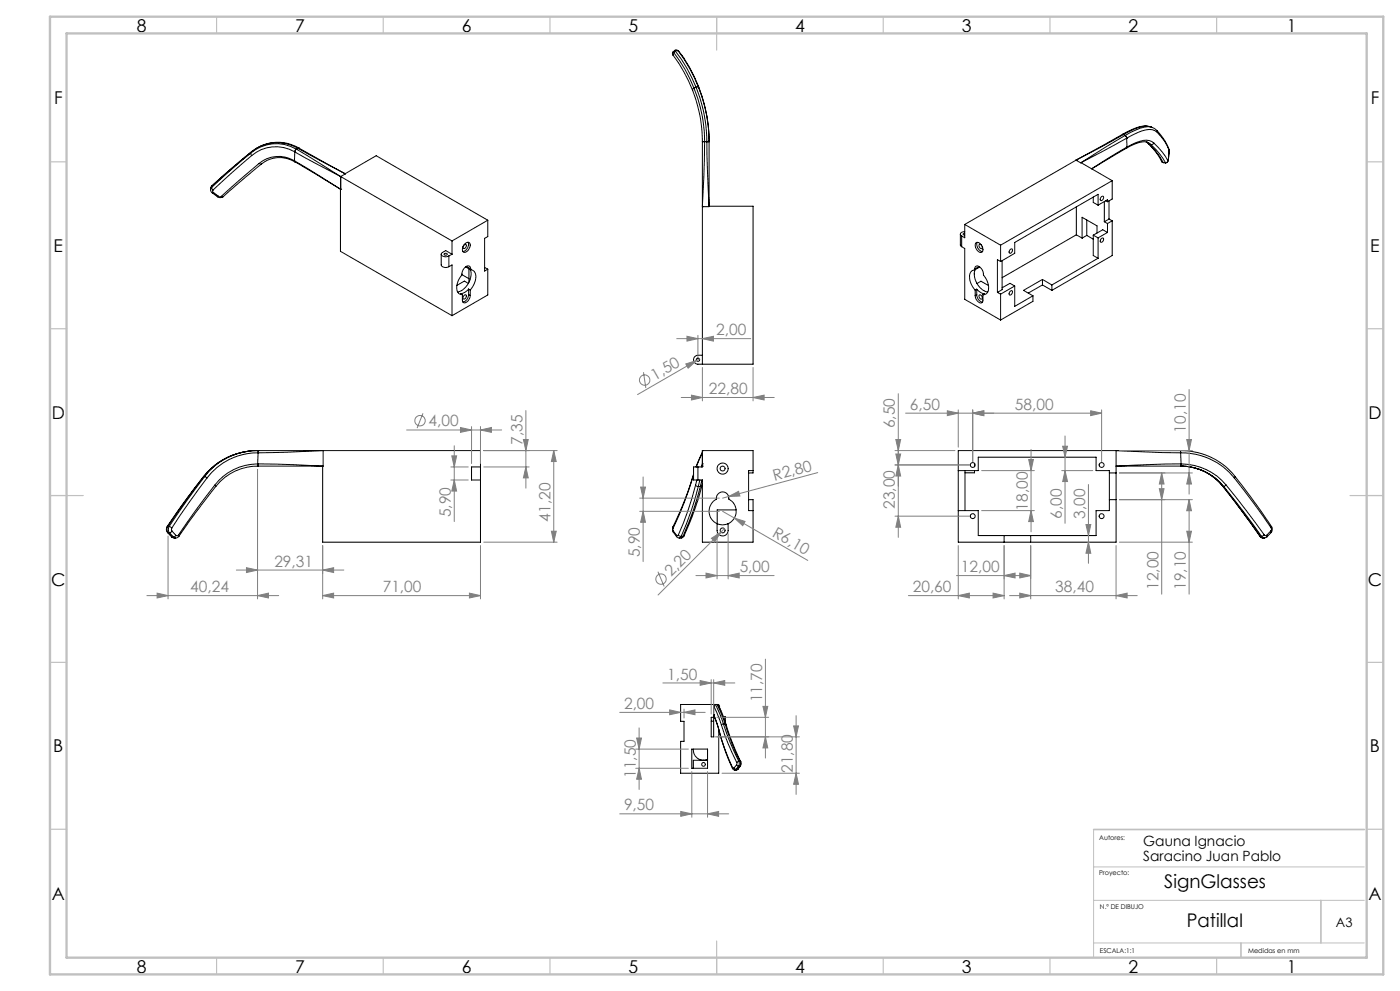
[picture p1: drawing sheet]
<svg xmlns="http://www.w3.org/2000/svg" width="420mm" height="297mm" viewBox="0 0 420 297" stroke-linecap="round" stroke-linejoin="round" font-family="sans-serif">
<g fill="none" stroke="#000" stroke-width=".3">
<path d="M201.9 16.5a43.8 43.8 0 0 1 5.9 10.6M202 15.5l-.3 .5 .2 .5M202 15.5l.1 .3M202.1 15.8a43 43 0 0 1 6.1 10.6M202.1 15.8l-.2 .7M202.5 15.1l.5-.1 .5 .3M202.6 15.3l-.1-.2-.5 .4M202.6 15.3a43.7 43.7 0 0 1 6.2 10.8M202.6 15.3l-.5 .5M203.5 15.3l-.1-.1 .2 .1M203.5 15.3a45.9 45.9 0 0 1 6.1 11M203.5 15.3l-.4-.2-.5 .2"/>
<path d="M203.5 15.3h.1M203.6 15.3a44.7 44.7 0 0 1 9.1 27.2M207.8 27.1a41.5 41.5 0 0 1 2.9 15.3M208.2 26.4a43.1 43.1 0 0 1 3.2 16M208.2 26.4l-.4 .3v.4M208.8 26.1a43.3 43.3 0 0 1 3.3 16.3M208.8 26.1h.5l.3 .2M208.8 26.1l-.6 .3M209.6 26.3a43.2 43.2 0 0 1 3.1 16.1M344.7 37.9a9.2 9.2 0 0 0-6.6 1.6l-1.4 .8M344.7 37.9a11.6 11.6 0 0 0-7.6 2.4M344.7 37.9l.7 .2"/>
<path d="M345.4 38.1l1.7 1M345.4 38.1a6 6 0 0 0-4.7 .9l-3.2 1.6M345.4 38.1l.2 .1M347.1 39.1l2.4 3.2 1.2 2.4M347.1 39.1l.1 .6M347.2 39.7a3.4 3.4 0 0 0-3.5-.8l-2.6 .9-3.1 1.6M347.2 39.7a14.3 14.3 0 0 1 3.5 5.2M63.5 56.2l.4 .7M63.5 56.2l-.3 .5M63.5 55.8l-.2 .5M63.5 55.8v.4M63.6 55.7a1.47 1.47 0 0 0 .1 2.2"/>
<path d="M63.6 55.7l-.1 .1M63.9 56.9l-.1 .4 .2 .4M64 57.7l1.5 1.1M64 57.7l-.3 .2 1.6 1.1 .2-.2M65.2 58.9l.8 .3 1-.3M65.5 58.8l.5 .2 .4-.2M66.4 58.8l.6 .1M75.3 45.8l.2 .8M75.3 45.8l-11.8 10.4M75.5 46.6l-11.6 10.3M75.5 45.4l-12 10.4M75.5 45.4l-.2 .4"/>
<path d="M75.6 45.4l-12 10.3M75.6 45.4h-.1M77.8 49l-11.4 9.8M77.8 49l.6 .1M78.5 49.1l-11.5 9.8M88.3 48.2a9.3 9.3 0 0 0-10.5 .8M88.3 48.2l.1 .3M88.3 48.2h.1M88.3 48.2l.1 .1M88.3 48.2l.3 .3M88.4 48.5a8.8 8.8 0 0 0-9.9 .6M88.4 45.5l13.7 7.4"/>
<path d="M88.4 48.3l13.7 8.4M88.4 45.5a11.3 11.3 0 0 0-12.9 1.1M88.4 48.3l.2 .2M88.4 48.5h.1M88.4 45.5h.1M88.4 45.5l-.1 2.7M88.6 48.5l13.5 8.2M88.9 44.7a11.8 11.8 0 0 0-13.6 1.1M88.9 44.7l-.5 .8M88.9 44.7h.1M88.9 44.7l13.2 8.2M89.4 44.4a12.1 12.1 0 0 0-13.9 1"/>
<path d="M89.4 44.4h.1M89.4 44.4l14.1 7.7M89.4 44.4l-.5 .3M89.7 44.4l13.8 7.7M89.7 44.4a12.5 12.5 0 0 0-14.1 1M89.7 44.4h-.3M102.1 56.7v18.6l33.5 19.3M102.1 52.9h.1M102.1 56.7h.1M102.2 52.9h.1M102.2 56.7h.1M102.2 52.9l33.4 19.3"/>
<path d="M102.2 52.9v3.8M103.5 52.1l9.4-5.4 33.4 19.3M103.5 52.1l-1.3 .8M210.7 42.5h.7M210.7 42.5v19.3M210.7 42.4v.1M211.4 42.5l-.7 19.3M211.4 42.4v.1M211.4 42.5h.7M212.1 42.4h.6M212.1 42.5l.6 19.3M212.1 42.4v.1"/>
<path d="M212.7 42.5v19.3M322.8 48h.1M322.8 48l-33.4 19.3M322.8 48l1.5 .8M322.9 47.9l-.1 .1M324.3 48.8l9.4 5.3M328 59.1v1.6l1.4 .8M330.3 59.1l.4-.3a.71 .71 0 0 1 .4 .8 .71 .71 0 0 1-.8 .5l-.2-.3zM333.7 54.1l-33.5 19.4M333.7 54.1v5.6l-1.5 .8M336.7 40.3l-13.8 7.6M336.7 40.3h.3"/>
<path d="M337 40.3l-14.1 7.6M337 40.3l.5 .3M337 40.3h.1M337.5 40.6l.5 .8M337.5 40.6l-13.2 8.2M337.5 40.6h.1M337.9 44.4l-10.4 6.2M338 44.4h-.1M338 44.4h.1M338 41.4l-13.7 7.4M338 41.4h.1M338 44.1l-10.5 6.5"/>
<path d="M338 44.1l-.1 .3M338 41.4l.1 2.7M338.1 44.1h-.1M338.1 44.1l-.1 .3M338.1 44.1h.1M343.9 42.6l.6 .4M343.9 42.5l.8 .6M344.2 42.6h-.1a9.1 9.1 0 0 0-6.1 1.7l.1-.2M344.3 42.6l1 .7M344.5 43l2.7 3.1 1.2 2.2M344.5 43l.2 .1M344.7 43.1l1.8 1.9 2.5 3.7"/>
<path d="M344.7 43.1l.6 .2M345.3 43.3a22.1 22.1 0 0 1 4.3 5.5M346.1 42.9a19.4 19.4 0 0 1 4.3 5.3M346.1 42.9a3.9 3.9 0 0 0-4.2-.5l-3.8 1.7M346.1 42.9l-.2 .3-.6 .1M348.4 48.3l.6 .5M348.5 48.3l.5 .4M349 48.7l.6 .1M349 48.7v.1M349 48.8h.7M349.6 48.8h.1M350.4 48.2l-.3 .4-.5 .2"/>
<path d="M350.5 47.7a.85 .85 0 0 1-.8 1.1M350.5 47.7l-.1 .5M350.5 47.7h.1M350.7 44.7v1.1M350.7 44.7v.2M350.7 44.9v.8M350.7 45.7l-.2 2M350.7 45.8l-.2 1.9M350.7 45.7v.1M132.4 76.2v3.2a1.52 1.52 0 0 0 2.3 .5M133.4 76a.41 .41 0 0 1 .5-.2 .41 .41 0 0 1 .2 .6 .41 .41 0 0 1-.6 .1 .41 .41 0 0 1-.1-.5zM134.7 79.9l.9-.5v15.2"/>
<path d="M134.7 76.7v3.2M135.6 76.2l-1.9-1.1-1.2 .7a.83 .83 0 0 0 .1 1 .83 .83 0 0 0 1 .2l1.1-.3M135.6 72.2v4M135.6 76.2l-.9 .5M139.1 73.5l.4-.3a.6 .6 0 0 1 .5 .6 .6 .6 0 0 1-.5 .6h-.5v-.6M139.5 73.1a.92 .92 0 0 1 1.3-.4 .92 .92 0 0 1 .1 1.5 1.67 1.67 0 0 1-1.9 1.3 1.92 1.92 0 0 1 .5-2.4zM139.8 79.9l1.4 1M139.9 79.8l1.3 .8M140.4 72.6a2.19 2.19 0 0 1-1.5 2.8M146.3 66l-10.7 6.2M146.3 66v4.9l-.9 .5v9.8l.9-.5M210.7 61.9h.1"/>
<path d="M210.7 61.8v47.3M212.7 61.8h13.2v47.3h-16.5a1.34 1.34 0 0 1-1.3-1.3 1.34 1.34 0 0 1 1.3-1.3h1.3M212.7 61.8l-2 .1M288.1 70.2v3.4l.4 .3M288.5 73.9l.9 .6v15.2l10.8 6.2M288.5 70.7v3.2M289.4 69.4a.8 .8 0 0 0-1 .3 .8 .8 0 0 0 .1 1M289.4 69.9l-.5 .3 .5 .3M289.4 67.3l10.8 6.2M289.4 67.3v4l-.9-.6M292.7 72.9a1.24 1.24 0 0 1 1.9 .9 1.1 1.1 0 0 1 .4 1.1 1.1 1.1 0 0 1-.9 .8 2.29 2.29 0 0 1-1.4-2.8zM293.2 72.6a2.14 2.14 0 0 0 1.5 2.8"/>
<path d="M293.7 79.9l-1.3 .7M293.8 79.9l-1.4 1M294.5 73.6l-.5-.4a.69 .69 0 0 0-.3 .8 .69 .69 0 0 0 .7 .5l.3-.1-.1-.6M300.2 73.5v4.9M300.2 78.4l-1-.6v9.8M300.6 78.1v8.7l-1.4 .8M303 74.9l.4-.3a.66 .66 0 0 1 .2 .9 .66 .66 0 0 1-.8 .2zM322.9 62v8.4M322.9 70.4l-22.3 12.8M322.9 70.4l1.7 1M326 70.6l-1.4 .8M326 70.6l2 1.1"/>
<path d="M326 65.9v4.7M328 70.5v6.1l1.4 .8M328 70.5l1.4 .8M329.1 69.8v-2.1l-4.5-2.6v6.3M329.4 61.5v-3.3l-25 14.5v3.2l-4.2 2.5M329.4 71.3v6.1M329.4 77.4l-13.8 8M330.3 71.6l.4-.3a.69 .69 0 0 1 .4 .8 .69 .69 0 0 1-.8 .5l-.2-.3zM331.3 60.4v6.1M331.3 66.5l.9 .5M331.7 60.2l.5 .3M332.2 60.5v-.6l-2.8 1.6"/>
<path d="M332.2 67v2.7M332.2 69.7l-2.8 1.6M332.2 69.7l-1.4-.8-2.8 1.6M332.7 65.6l-1.4 .9M332.7 60.2v5.4M332.7 65.6l1 .6M333.7 66.2v10.4l-18.1 10.4M333.7 66.2l-1.5 .8M138.6 82.3l2.1 1.2M138.7 88.3v1.7a.82 .82 0 0 0 .7 .8 .82 .82 0 0 0 .9-.5l.6-1 .2-.7M139.1 88.7l.4-.3a.6 .6 0 0 1 .5 .6 .6 .6 0 0 1-.5 .6h-.4l-.2-.2zM140.5 84.9l-1.2-.7-2.2 1.3"/>
<path d="M140.6 86.6a3.6 3.6 0 0 1-2.4 1.4l.5 .3M140.6 88.3a2.32 2.32 0 0 1-1.7 2.2M140.6 86.6l.5 .3M140.6 86.6v1.7M140.6 88.3l.5 .3M140.7 80.6v4M141 80.7a5.4 5.4 0 0 1-3.7 6.8M141.1 86.9v1.7M141.2 80.9a2 2 0 0 1 1.5 2.7l-.6 1.7-1 1.6M141.2 80.6a.93 .93 0 0 0-.7-1 .93 .93 0 0 0-1.1 .6l-.8 1.5a1.71 1.71 0 0 1-.8 1.7 3.5 3.5 0 0 0 .1 4.8l.8 .1M141.2 80.6v.3M145.4 80.1l.9 .6"/>
<path d="M146.3 80.7v7.7l-10.7 6.2M292.4 80.6a.91 .91 0 0 1 .7-.9 .91 .91 0 0 1 1.1 .6l.8 1.5a1.77 1.77 0 0 0 .8 1.7 3.5 3.5 0 0 1-.1 4.7l-.8 .1M292.4 80.9a1.99 1.99 0 0 0-1.5 2.7l.6 1.8 1.1 1.6M292.4 80.6v.3M292.6 87v1.6M292.6 80.8a5.4 5.4 0 0 0 3.7 6.7M293 86.7a3.6 3.6 0 0 0 2.4 1.3l-.5 .3M293 88.3a2.24 2.24 0 0 0 1.7 2.2M293 86.7l-.4 .3M293 86.7v1.6M293 88.3l-.4 .3M293.1 85l1.2-.7 2.2 1.3"/>
<path d="M293.8 88.4a.73 .73 0 0 1 .8 .4 .73 .73 0 0 1-.2 .9l-.6-.6zM294.9 88.3v1.7a.82 .82 0 0 1-.6 .8 .82 .82 0 0 1-1-.5l-.6-1-.1-.7M299.2 87.6l1 .6M300.2 88.2v7.7M303 87.3l.4-.2a.66 .66 0 0 1 .2 .9 .66 .66 0 0 1-.8 .3zM304.4 85.7v6.1l5.5-3.2M304.4 85.7l-4.2 2.5M304.4 85.7l-1.4-.8-2.4 1.4M309.9 88.6v1.7l-9.7 5.6M312.7 83.7l-5.6 3.3 2.8 1.6M312.7 83.7l2.9 1.7M312.7 83.7v1.7"/>
<path d="M312.7 85.4l-4.2 2.4M312.7 85.4l2.9 1.6M315.6 85.4v1.6M74.9 135.2a20.1 20.1 0 0 0-13.8 7.6M77.3 139.7a15.9 15.9 0 0 0-12.6 6.1M77.3 139a16.3 16.3 0 0 0-12.9 6.4M77.3 139.7h.1M77.3 139v.7M77.3 139h.1M77.3 139h.2M77.3 139.7h.2M77.4 135.7a19.1 19.1 0 0 0-15.3 7.6"/>
<path d="M77.4 135a20.1 20.1 0 0 0-16 7.8M77.4 135v.7M77.4 135a20.5 20.5 0 0 0-16.3 7.8M77.4 135h.1M77.4 135.7h.1M77.4 135.7l-.1 3.3M77.5 135v.7M77.5 135h19.3M77.5 139l19.3 .7M77.5 139v.7M77.5 139.7h19.3M77.5 135h.1"/>
<path d="M96.8 135l-19.3 .7M96.8 135h47.3v27.5h-47.3v-22.8M96.9 135l-.1 4.7M144.1 139.9h-2.6v4h2.6M209.4 139.9h-1.3v4h1.3M209.4 139.9v4M210.7 135.5l-1.9 4.4M210.7 135h.1M210.7 139.7h.1M210.7 139h.1M210.7 139l-.3 .9M210.7 135.7l-1.8 4.2"/>
<path d="M210.7 135v4.9h-1.3M210.7 135h15.2v6.7h-1.3M287.5 135h47.3v27.5h-47.3zM292.3 138.8v1.1M334.8 135l19.4 .7M334.8 135h19.4M354.2 135v.7M354.2 139h.1M354.2 139l-19.4 .7h19.4M354.2 139.7h.1M354.2 139v.7M354.2 135h.1"/>
<path d="M354.2 135.7h.1M354.2 135a20.6 20.6 0 0 1 16.4 7.8M354.2 135.7a20.3 20.3 0 0 1 16.1 7.5M354.2 135.7l.1 3.3M354.3 139v.7M354.3 139h.1M354.3 139.7h.1M354.4 139.7a15.9 15.9 0 0 1 12.5 6.1M354.4 139v.7M354.4 139a17.6 17.6 0 0 1 13.4 6.4M354.4 139.7a16.5 16.5 0 0 1 12.7 6.1M354.4 139.7a16.1 16.1 0 0 1 12.5 6.1"/>
<path d="M354.4 139.7h.1M50.3 159.6l.1 .1M50.3 159.6l1.3 1.3M50.3 157.8a1.27 1.27 0 0 0 0 1.8M50.3 157.8l-.2 .9 .3 1M50.3 157.8h.4M50.4 159.7h.4M50.4 159.7l1.2 1.2M50.7 157.8l-.2 1 .3 .9M50.7 157.8l.8 .5M50.8 159.7l1.2 1.2M51.5 158.3l.1 .9"/>
<path d="M51.6 159.2l1.2 1.2M51.6 159.2l-.8 .5M61.1 142.8l-4.7 6-6.3 9M61.1 142.8l-5.6 7.5-5.2 7.5M61.1 142.8h.3M61.1 142.8h.1M61.4 142.8l-5.6 7.5-5.1 7.5M61.4 142.8l.7 .5M62.1 143.3l-5.5 7.4-5.1 7.6M64.4 145.4l-5.6 7.5-5.3 7.5M64.4 145.4l.3 .4M64.7 145.8l-6.1 8-4.9 6.9"/>
<path d="M201.9 157.9l-.1 .9 .2 .8M201.9 157.9l.1 .4M202 158.3v.9M202 159.2l1 1.2M202 159.2v.3l1 1.3v-.4M207.8 143.1l-2.3 6.5-3.6 8.3M207.8 143.1v.2M207.8 143.3a105.8 105.8 0 0 1-5.8 15M208.1 142.1l-.3 1M208.1 142.4l-.3 .9M208.7 145.4a92.7 92.7 0 0 1-5.2 15M208.7 145.4l.8 .4"/>
<path d="M209.1 143.9l-.4 1.5M209.4 143.9h1.3v18.6h15.2v-12.7h-1.3M209.5 145.8a89.3 89.3 0 0 1-5.1 15M209.5 145.8h.6M210 143.9l-.5 1.9M210.1 145.8a85.8 85.8 0 0 1-5.2 15M210.6 145.5a87.9 87.9 0 0 1-5.4 15.1M210.6 143.9l-.5 1.9M210.7 145l-.1 .6-.5 .2M215.1 156.9a4.1 4.1 0 0 1-2.4-3.6 4.1 4.1 0 0 1 2.2-3.7 1.89 1.89 0 0 1 1.9-2.2 1.89 1.89 0 0 1 1.9 2.2 4.1 4.1 0 0 1 2.1 3.7 4.1 4.1 0 0 1-2.4 3.6M215.1 156.9v2.1a1.66 1.66 0 0 0 1.7 1.6 1.66 1.66 0 0 0 1.6-1.6v-2.1M215.1 156.9a4.1 4.1 0 0 0 3.3 0"/>
<path d="M220.8 152.8h-5.6v4.1M225.9 141h-1.3v12h1.3M287.5 141h6v-4h35.3v4h4v12h-4v7.5h-35.3v-7.5h-6M289.5 141v12M292.3 141v.7h-2.8M332.8 141.7h2M332.8 149.8h2M366.9 145.8l11.2 15M366.9 145.8h.2M367.1 145.8l5.9 7.5 5.5 7.5M367.8 145.4l5.9 7.4 5.6 7.5M367.8 145.4l-.7 .4"/>
<path d="M370.3 143.2l5.7 7.5 5.3 7.5M370.6 142.8l6.3 8.4 4.6 6.6M370.6 142.8l-.3 .4M381.3 159.1l-1.3 1.3M381.3 158.2l.2 .5-.2 .4M381.4 159.6l-1.3 1.3M381.5 157.8l.2 1.1-.4 .7v-.5M381.5 157.8l-.2 .4M51.5 160.9l.8 .3M51.6 160.9l.7 .3M51.6 160.9h.4M52 160.9l.7 .3"/>
<path d="M52.3 161.2l.4 .1M52.7 161.2h.1M52.8 160.4l-.8 .5M53.5 160.4l-.3 .2-.4-.2M53.5 160.4l.2 .3M53.7 160.7l-1 .6M203 160.8l.8 .5M203.5 160.4l-.2 .2-.3-.2M203.5 160.4l.9 .4M204.3 161.2l-.5 .1M204.4 160.8h.5M204.4 160.8l-.6 .4"/>
<path d="M204.9 160.8l.3-.2-.3 .4-.6 .2M204.9 160.8l-.6 .4M301.2 160.5v2M309.2 160.5v2M377.9 160.7l.9 .5M378.1 160.8h.4M378.1 160.8l.9 .4M378.5 160.8l.9 .4M378.8 161.2l.2 .1M379.3 160.3l.3 .2 .4-.1M379.3 160.3l-.8 .5M379.3 161.2l-.3 .1"/>
<path d="M380 160.4l.1 .5M380.1 160.9l-.8 .3M213.4 215h.7v5.8h-.7zM213.4 216.1h.7M214.1 214.1l1.6 4.9M214.1 214.1l1.6 4.8M214.1 214.1h.1M214.1 211.6l2.3 5.7M214.1 211.1h.5M214.1 211.1v.5M214.1 211.6h.1M214.1 214.1v.5h.2"/>
<path d="M214.1 211.6v2.5M214.1 211.1h-9.9v5.1h1v6h-1v9.5h11.4v-13.1M214.3 211.1l.2 .1M214.6 211.1l1.3 2.8 1.1 3.1M214.6 211.1l-.5 .5M214.6 211.1h.1M214.6 211.1h.5M215.1 211.1l.4 .2 .6 1.2 1.7 4.7M215.1 211.1h.1M215.1 211.1h.5v.5M215.1 211.1l2.4 5.9M215.4 211.1l.9 1.9"/>
<path d="M215.5 211.4l.1 .2zM215.6 211.6h.1M215.7 219l1.9 6 2.1 5.3M215.7 218.9a63.2 63.2 0 0 0 4.1 11.2M215.7 218.9v.1M216.4 217.3a74.2 74.2 0 0 0 4.6 11.2M217 217a75.3 75.3 0 0 0 4.7 11.2M217 217l-.6 .3M217 214.8h.6v1.7M217 217h.5M217.5 217a69.9 69.9 0 0 0 4.5 11.2M217.5 217l.3 .2"/>
<path d="M217.8 217.2l1.5 4.2 2.9 6.9M207.5 224.5h4.8v5.8h-4.8zM208 224.5a3 3 0 0 0 4.3 3.1M212.3 227.9h-4.3v2.4M219.7 230.3a1.17 1.17 0 0 0 1.7 .2M219.8 230.1l.2 .2 .2-.2M219.8 230.1l-.1 .2M220.2 230.1l.6 .5M220.8 230.6l-.4 .2M220.8 230.6h.4M221 229.2l.5 .4M221 229.2l-.8 .9"/>
<path d="M221 228.5v.7M221.2 230.6l-.4 .2M221.5 229.6h.4M221.5 229.6l-.7 1M221.7 228.2l.1 .7-.3 .7M221.7 228.2l-.7 .3M221.7 228.2h.3M221.9 229.6l-.7 1M222 228.2l.2 .7-.3 .7M222 228.2l.2 .1M222.1 229.5l-.9 1.1M222.2 228.3l.2 .6-.5 .7"/>
<circle cx="209.4" cy="107.8" r=".51"/>
<circle cx="291.8" cy="139.4" r=".73"/>
<circle cx="330.5" cy="139.4" r=".73"/>
<circle cx="216.8" cy="140.4" r="1.66"/>
<circle cx="216.8" cy="159" r=".74"/>
<circle cx="216.8" cy="140.4" r=".73"/>
<circle cx="291.8" cy="154.7" r=".74"/>
<circle cx="330.5" cy="154.7" r=".74"/>
<circle cx="211" cy="229.1" r=".56"/>
</g>
<g fill="none" stroke="#808080" stroke-width=".3">
<path d="M193 111.5l.7 4.8M203 101.5h22.2M204.4 119.1h27.9M205.7 109.1l3.3-1-2.6 2.2zM206.1 100.8l3.3 .7-3.3 .7zM207.4 118.4l3.3 .7-3.3 .8zM209 108.1l-17.7 10.1M209.4 100.5v6.3M209.8 107.6l-.8 .5M210.7 101.5l3.3-.7v1.4zM210.7 110.1v10.1M225.9 119.1l3.3-.7v1.5z"/>
<path d="M225.9 110.1v10.1M269.5 118v43M356.7 116.7v31.4M122 128.9h28.5M126.9 123.9l-1.8 4.4M135.3 139.9h5.2M135.5 136.6h1.5l-.7 3.3zM136.3 133.6v22.7M138.1 128.1l3.4 .8-3.4 .7zM141.5 127.8v11.1M144.1 128.9l3.3-.8v1.5zM144.1 127.8v11.1"/>
<path d="M145.1 135h22M145.1 139.9h13.6M157 131.7h1.5l-.7 3.3zM157.8 139.9l.7 3.3h-1.5zM157.8 123v23.3M166.1 135l.8 3.3h-1.5zM166.1 135v27.5M268.5 139.3h22.3M268.5 135h18M268.7 136.1h1.5l-.7 3.2zM268.7 131.7h1.5l-.7 3.3zM269.5 139.3l.7 3.4h-1.5z"/>
<path d="M284.2 123.1l3.3 .7-3.3 .8zM287.5 122.8v11.2M291.8 123.8l3.3-.7v1.5zM291.8 122.8v15.6M308.6 137.7h1.4l-.7 3.3zM309.3 134.7v24.7M318.8 133.7h1.5l-.8 3.3zM319.5 130.7v26.1M327.2 123.1l3.3 .7-3.3 .8zM330.5 122.8v15.6M330.5 123.8h-58.8M335.8 135h21.9"/>
<path d="M356 131.7h1.4l-.7 3.3zM77.3 140.7v38.8M135.3 143.9h5.2M136.3 143.9l.7 3.3h-1.5zM165.4 159.2h1.5l-.8 3.3zM191.9 149.3h23.9M191.9 153.2h23.9M192.2 146h1.4l-.7 3.3zM192.9 142.9v25.4M192.9 153.2l.7 3.3h-1.4zM215.1 159.9v13.6M216.3 159.5l-18.9 18.8"/>
<path d="M216.8 153.2l3.5 2.1M217.3 158.4l-1 1.1M218.4 159.9v13.6M218.6 148.8l3-1.6 .4 1.5zM218.6 148.8l-1.8 .5M220.3 155.3l3.2 1-.7 1.2zM220.3 155.3l22 12.7M245.3 141.6l-26.7 7.2M268.5 154.7h22.3M269.5 154.7l.7 3.3h-1.5zM294.5 153h15.8M294.5 141h15.8"/>
<path d="M309.3 153l.7 3.3h-1.4zM318.5 141h9.3M319.5 141l.8 3.3h-1.5zM325.8 157.2h1.4l-.7 3.3zM326.5 145.2v23.6M335.8 149.8h21.9M335.8 141.7h21.9M347.8 146.5h1.4l-.7 3.3zM348.5 141.7l.7 3.4h-1.4zM348.5 141.7v36.4M356 159.2h1.4l-.7 3.3zM356.7 149.8l.7 3.3h-1.4z"/>
<path d="M356.7 141.7l.7 3.4h-1.4zM356.7 149.8v28.3M44.1 178.5h39.5M47.1 177.8l3.3 .7-3.3 .7zM50.4 160.7v18.8M70.9 170.8h32.3M73.9 170.1l3.4 .7-3.4 .8zM77.3 178.5l3.2-.7v1.4zM96.8 170.8l3.3-.7v1.5zM96.8 178.5l3.3-.7v1.4zM96.8 163.5v16M96.8 178.5h47.3"/>
<path d="M140.8 177.8l3.3 .7-3.3 .7zM144.1 163.5v16M145.1 162.5h22M197.4 171.3l1.8 4.5M208.8 172.5h23.4M211.8 171.8l3.3 .7-3.3 .7zM213.4 161.3l2.9-1.8-1.8 2.8zM218.4 172.5l3.4-.7v1.4zM272.5 178.5h28.7M286.9 172.5h22.3M287.5 178.5l3.3-.7v1.4zM287.5 163.5v16"/>
<path d="M297.9 177.8l3.3 .7-3.3 .7zM301.2 172.5l3.3-.7v1.4zM301.2 163.5v16M302.9 178.5h38.3M305.9 171.8l3.3 .7-3.3 .7zM305.9 177.8l3.3 .7-3.3 .7zM309.2 163.5v16M326.5 162.5l.7 3.3h-1.4zM334.8 178.5l3.3-.7v1.4zM334.8 163.5v16M335.8 162.5h21.9M229.6 197.6v29.6"/>
<path d="M185.9 213.5h25.7M191.7 218.2v18.4M198.9 204.7h21.6M200.9 212.8l3.3 .7-3.3 .7zM205.2 213.5l3.3-.7v1.4zM205.2 212.5v2.7M210 204l3.4 .7-3.4 .7zM213.4 203.7v10.3M214.1 204.7l3.3-.7v1.4zM214.1 203.7v10.3M215.1 215h15.5M228.9 211.7h1.4l-.7 3.3z"/>
<path d="M238.1 217.6h1.4l-.7 3.2zM238.8 214.5v23.6M190.7 224.5h15.8M190.7 230.3h15.8M191 221.2h1.4l-.7 3.3zM191.7 230.3l.7 3.2h-1.4zM207.5 231.2v13.7M212.3 231.2v13.7M214.3 220.8h25.5M216.6 231.7h23.2M229.6 220.8l.7 3.4h-1.4zM238.8 231.7l.7 3.4h-1.4z"/>
<path d="M185.9 243.9h32.7M204.2 243.2l3.3 .7-3.3 .7zM212.3 243.9l3.3-.7v1.4z"/>
<circle cx="193.4" cy="113.9" r="1.55"/>
<circle cx="126" cy="126.1" r="1.55"/>
<circle cx="198.3" cy="173.5" r="1.56"/>
</g>
<path d="M328.1 259.8h81.2M328.1 248.6v38.2M328.1 269.8h81.2M328.1 282.6h81.2" fill="none" stroke="#c0c0c0" stroke-width=".3"/>
<g fill="none" stroke="#c0c0c0" stroke-width=".35">
<path d="M65 5v5M115 5v5M165 5v5M215 5v10M265 5v5M315 5v5M365 5v5M15 48.5h5M410 48.5h5M15 98.5h5M410 98.5h5M15 148.5h10"/>
<path d="M405 148.5h10M15 198.5h5M410 198.5h5M15 248.5h5M410 248.5h5M65 287v5M115 287v5M165 287v5M215 282v10M265 287v5M315 287v5M365 287v5"/>
</g>
<path d="M328.1 248.6h81.2M396.3 269.8v12.8M372.3 282.6v4.2" fill="none" stroke="#c0c0c0" stroke-width=".5"/>
<path d="M15 5h400v287h-400zM20 10h390v277h-390z" fill="none" stroke="#c0c0c0" stroke-width=".7"/>
<g fill="#808080">
<path d="M218.6 148.8l3-1.6 .4 1.5z"/>
<path d="M205.7 109.1l3.3-1-2.6 2.2z"/>
<path d="M213.4 161.3l2.9-1.8-1.8 2.8z"/>
<path d="M220.3 155.3l3.2 1-.7 1.2z"/>
<path d="M218.4 172.5l3.4-.7v1.4zM211.8 171.8l3.3 .7-3.3 .7zM327.2 123.1l3.3 .7-3.3 .8zM291.8 123.8l3.3-.7v1.5zM305.9 171.8l3.3 .7-3.3 .7zM301.2 172.5l3.3-.7v1.4zM96.8 170.8l3.3-.7v1.5zM73.9 170.1l3.4 .7-3.4 .8zM77.3 178.5l3.2-.7v1.4zM47.1 177.8l3.3 .7-3.3 .7zM212.3 243.9l3.3-.7v1.4zM204.2 243.2l3.3 .7-3.3 .7zM205.2 213.5l3.3-.7v1.4zM200.9 212.8l3.3 .7-3.3 .7z"/>
<path d="M284.2 123.1l3.3 .7-3.3 .8zM291.8 123.8l3.3-.7v1.5zM287.5 178.5l3.3-.7v1.4zM297.9 177.8l3.3 .7-3.3 .7zM305.9 177.8l3.3 .7-3.3 .7zM334.8 178.5l3.3-.7v1.4zM96.8 178.5l3.3-.7v1.4zM140.8 177.8l3.3 .7-3.3 .7zM210 204l3.4 .7-3.4 .7zM214.1 204.7l3.3-.7v1.4z"/>
<path d="M206.1 100.8l3.3 .7-3.3 .7zM210.7 101.5l3.3-.7v1.4z"/>
<path d="M225.9 119.1l3.3-.7v1.5zM207.4 118.4l3.3 .7-3.3 .8z"/>
<path d="M269.5 139.3l.7 3.4h-1.5zM268.7 131.7h1.5l-.7 3.3zM356 159.2h1.4l-.7 3.3zM356.7 149.8l.7 3.3h-1.4zM356.7 141.7l.7 3.4h-1.4zM356 131.7h1.4l-.7 3.3zM309.3 153l.7 3.3h-1.4zM308.6 137.7h1.4l-.7 3.3zM326.5 162.5l.7 3.3h-1.4zM325.8 157.2h1.4l-.7 3.3zM319.5 141l.8 3.3h-1.5zM318.8 133.7h1.5l-.8 3.3zM229.6 220.8l.7 3.4h-1.4zM228.9 211.7h1.4l-.7 3.3z"/>
<path d="M192.2 146h1.4l-.7 3.3zM192.9 153.2l.7 3.3h-1.4zM268.7 136.1h1.5l-.7 3.2zM269.5 154.7l.7 3.3h-1.5zM348.5 141.7l.7 3.4h-1.4zM347.8 146.5h1.4l-.7 3.3zM191 221.2h1.4l-.7 3.3zM191.7 230.3l.7 3.2h-1.4zM238.1 217.6h1.4l-.7 3.2zM238.8 231.7l.7 3.4h-1.4z"/>
<path d="M135.5 136.6h1.5l-.7 3.3zM136.3 143.9l.7 3.3h-1.5z"/>
<path d="M166.1 135l.8 3.3h-1.5zM165.4 159.2h1.5l-.8 3.3zM157 131.7h1.5l-.7 3.3zM157.8 139.9l.7 3.3h-1.5z"/>
<path d="M138.1 128.1l3.4 .8-3.4 .7zM144.1 128.9l3.3-.8v1.5z"/>
</g>
<g font-size="5.6">
<text x="349.3" y="266.2">SignGlasses</text>
<text x="356.1" y="277.8">PatillaI</text>
</g>
<g font-size="5.3">
<text x="41" y="9.5">8</text>
<text x="88.5" y="9.5">7</text>
<text x="138.5" y="9.5">6</text>
<text x="188.5" y="9.5">5</text>
<text x="238.5" y="9.5">4</text>
<text x="288.5" y="9.5">3</text>
<text x="338.5" y="9.5">2</text>
<text x="386" y="9.5">1</text>
<text x="16.2" y="31.3">F</text>
<text x="411.2" y="31.3">F</text>
<text x="16.1" y="75.5">E</text>
<text x="411.1" y="75.5">E</text>
<text x="15.5" y="125.5">D</text>
<text x="410.5" y="125.5">D</text>
<text x="15.4" y="175.5">C</text>
<text x="410.4" y="175.5">C</text>
<text x="16" y="225.5">B</text>
<text x="411" y="225.5">B</text>
<text x="15.5" y="269.8">A</text>
<text x="410.5" y="269.8">A</text>
<text x="41" y="291.5">8</text>
<text x="88.5" y="291.5">7</text>
<text x="138.5" y="291.5">6</text>
<text x="188.5" y="291.5">5</text>
<text x="238.5" y="291.5">4</text>
<text x="288.5" y="291.5">3</text>
<text x="338.5" y="291.5">2</text>
<text x="386" y="291.5">1</text>
</g>
<g font-size="4.7" fill="#808080">
<text x="214.9" y="100.5">2,00</text>
<text x="196.5" y="114.1" transform="rotate(-30 196.5 114.1)">1,50</text>
<text x="212.7" y="118.1">22,80</text>
<text x="273" y="122.8">6,50</text>
<text x="304.5" y="122.8">58,00</text>
<text x="128.6" y="127.8">4,00</text>
<text x="268.5" y="128.3" transform="rotate(-90 268.5 128.3)">6,50</text>
<text x="355.7" y="129.6" transform="rotate(-90 355.7 129.6)">10,10</text>
<text x="156.8" y="133.4" transform="rotate(-90 156.8 133.4)">7,35</text>
<text x="232.4" y="144.1" transform="rotate(-15 232.4 144.1)">R2,80</text>
<text x="135.3" y="155" transform="rotate(-90 135.3 155)">5,90</text>
<text x="268.5" y="152.5" transform="rotate(-90 268.5 152.5)">23,00</text>
<text x="308.3" y="153" transform="rotate(-90 308.3 153)">18,00</text>
<text x="318.5" y="155.5" transform="rotate(-90 318.5 155.5)">6,00</text>
<text x="325.5" y="155.5" transform="rotate(-90 325.5 155.5)">3,00</text>
<text x="165.1" y="156.3" transform="rotate(-90 165.1 156.3)">41,20</text>
<text x="231.4" y="160.5" transform="rotate(30 231.4 160.5)">R6,10</text>
<text x="191.9" y="167" transform="rotate(-90 191.9 167)">5,90</text>
<text x="82.3" y="169.8">29,31</text>
<text x="201.4" y="172.9" transform="rotate(-45 201.4 172.9)">2,20</text>
<text x="221.9" y="171.5">5,00</text>
<text x="288.3" y="171.5">12,00</text>
<text x="57.1" y="177.5">40,24</text>
<text x="114.8" y="177.5">71,00</text>
<text x="273.8" y="177.5">20,60</text>
<text x="316.6" y="177.5">38,40</text>
<text x="347.5" y="176.8" transform="rotate(-90 347.5 176.8)">12,00</text>
<text x="355.7" y="176.8" transform="rotate(-90 355.7 176.8)">19,10</text>
<text x="200.2" y="203.6">1,50</text>
<text x="187.2" y="212.5">2,00</text>
<text x="228.6" y="210.5" transform="rotate(-90 228.6 210.5)">11,70</text>
<text x="190.7" y="233.1" transform="rotate(-90 190.7 233.1)">11,50</text>
<text x="237.8" y="231.7" transform="rotate(-90 237.8 231.7)">21,80</text>
<text x="187.2" y="242.9">9,50</text>
</g>
<g font-size="4.2">
<text x="343" y="253.7">Gauna Ignacio</text>
<text x="343" y="257.9">Saracino Juan Pablo</text>
</g>
<text font-size="3.9" x="400.8" y="277.8">A3</text>
<g font-size="2">
<text x="329.8" y="251.8">Autores:</text>
<text x="329.7" y="262.3">Proyecto:</text>
<text x="330" y="272.4">N.º DE DIBUJO</text>
<text x="330" y="285.5">ESCALA:1:1</text>
<text x="374.4" y="285.5">Medidas en mm</text>
</g>
</svg>
